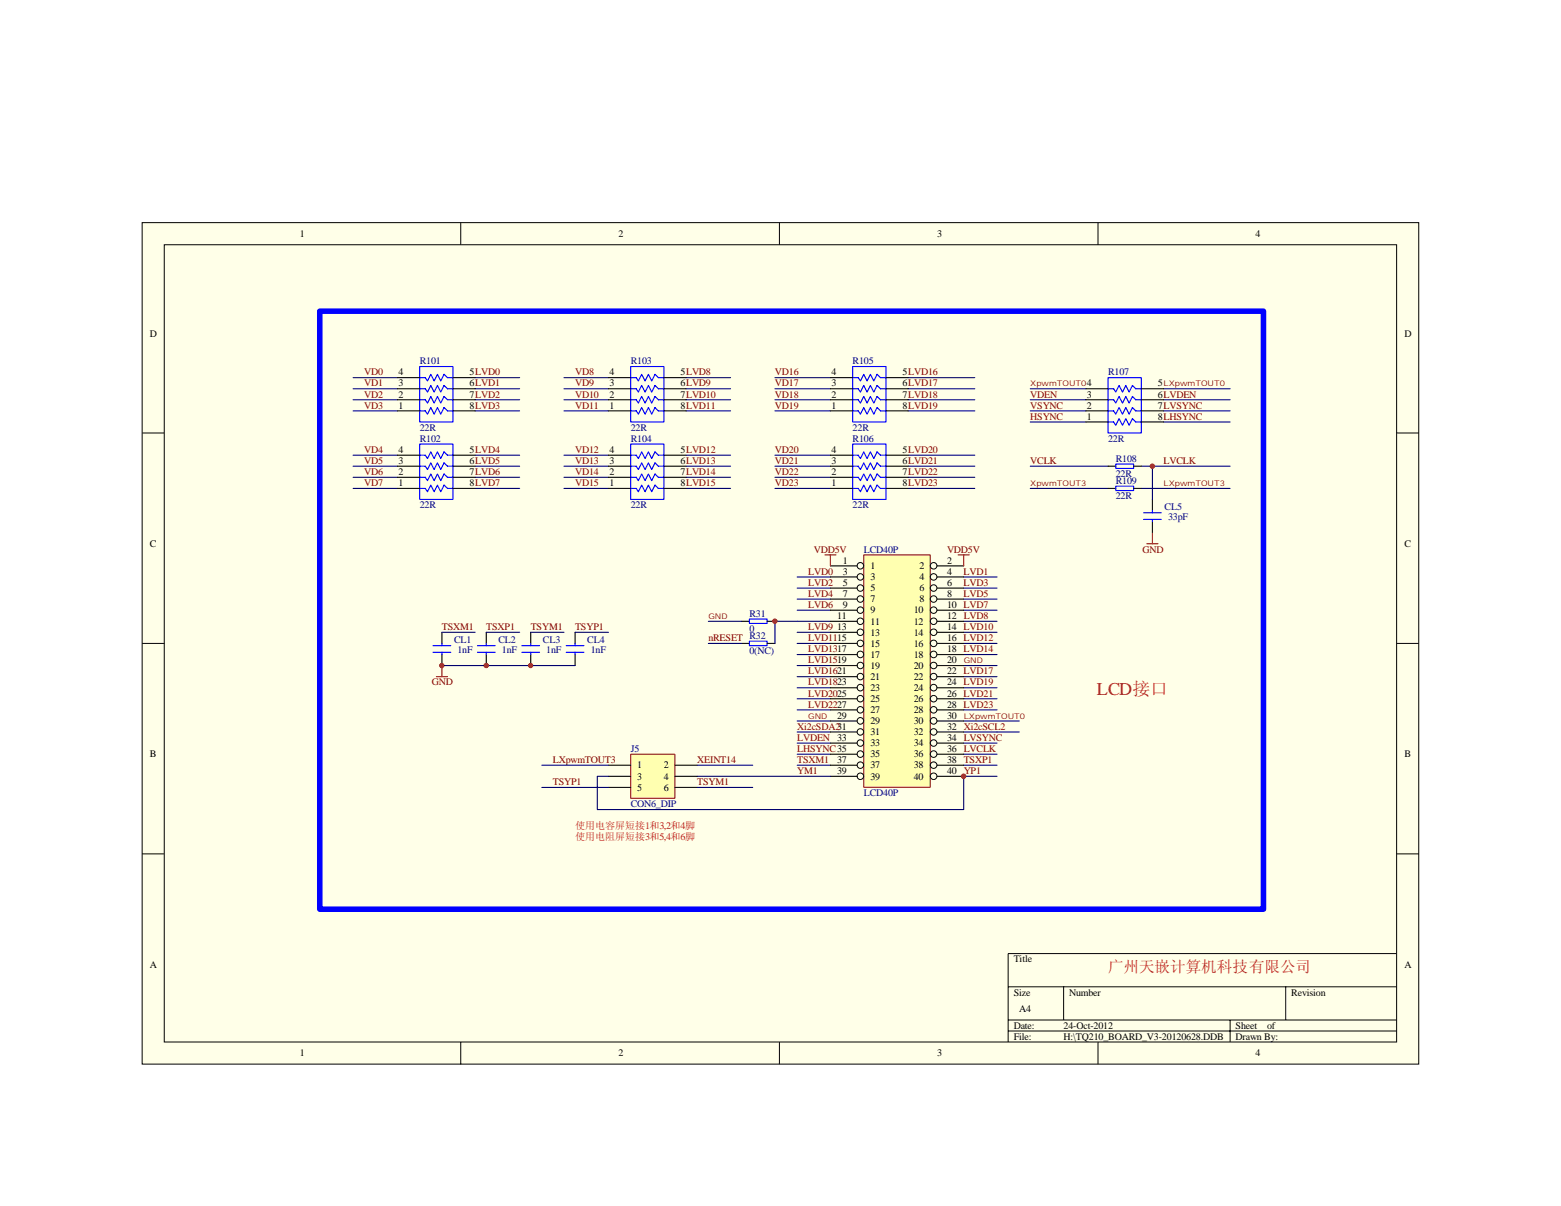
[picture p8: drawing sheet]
<svg xmlns="http://www.w3.org/2000/svg" width="279mm" height="216mm" viewBox="0 0 279 216" stroke-linecap="round" stroke-linejoin="round" font-family="sans-serif">
<path d="M25.4 39.9h228.5v150.6h-228.5z" fill="#ffffe8"/>
<g fill="none" stroke="#000" stroke-width=".18">
<path d="M25.4 39.9h228.5v150.6h-228.5zM82.5 39.9v3.9M139.5 39.9v3.9M196.5 39.9v3.9M29.4 43.8h220.6v142.7h-220.6zM25.4 77.5h4M250 77.5h4M25.4 115.2h4M250 115.2h4M25.4 152.9h4M250 152.9h4M180.4 176.7h69.6"/>
<path d="M190.4 176.7v5.9M230.1 176.7v5.9M250 170.7h-69.6v15.9M82.5 186.6v3.9M139.5 186.6v3.9M180.4 182.6h69.6M180.4 184.6h69.6M196.5 186.6v3.9M220.2 182.6v4"/>
</g>
<g fill="none" stroke="#000080" stroke-width=".2">
<path d="M142.7 103.3h5.9M142.7 105.3h5.9M142.7 107.3h5.9M142.7 109.2h5.9M142.7 111.2h5.9M142.7 113.2h5.9M142.7 115.2h5.9M142.7 117.2h5.9M142.7 119.1h5.9M172.5 103.3h6M172.5 105.3h6M172.5 107.3h6"/>
<path d="M172.5 109.2h6M172.5 111.2h6M172.5 113.2h6M172.5 115.2h6M172.5 117.2h6M172.5 119.1h6M142.7 121.1h5.9M142.7 123.1h5.9M142.7 125.1h5.9M142.7 127.1h5.9M142.7 129.1h5.9M142.7 131h5.9"/>
<path d="M142.7 133h5.9M142.7 135h5.9M142.7 137h5.9M172.5 121.1h6M172.5 123.1h6M172.5 125.1h6M172.5 127.1h6M172.5 129.1h9.9M172.5 131h6M172.5 133h6M172.5 135h6M172.5 137h6"/>
</g>
<path d="M154.6 99.4h11.9v41.5h-11.9z" fill="#ffffb0"/>
<path d="M154.6 99.3h11.9v41.6h-11.9z" fill="none" stroke="#800000" stroke-width=".18"/>
<g fill="none" stroke="#000" stroke-width=".18">
<circle cx="154" cy="117.2" r=".59"/>
<circle cx="154" cy="111.2" r=".58"/>
<circle cx="154" cy="103.3" r=".58"/>
<circle cx="154" cy="107.2" r=".58"/>
<circle cx="154" cy="115.2" r=".58"/>
<circle cx="154" cy="105.3" r=".58"/>
<circle cx="154" cy="119.1" r=".58"/>
<circle cx="154" cy="101.3" r=".58"/>
<circle cx="154" cy="109.2" r=".58"/>
<circle cx="154" cy="113.2" r=".58"/>
<circle cx="167.1" cy="117.2" r=".59"/>
<circle cx="167.1" cy="103.3" r=".59"/>
<circle cx="167.1" cy="111.2" r=".59"/>
<circle cx="167.1" cy="115.2" r=".59"/>
<circle cx="167.1" cy="107.2" r=".59"/>
<circle cx="167.1" cy="113.2" r=".59"/>
<circle cx="167.1" cy="109.2" r=".59"/>
<circle cx="167.1" cy="101.3" r=".59"/>
<circle cx="167.1" cy="105.3" r=".59"/>
<circle cx="167.1" cy="119.1" r=".59"/>
<circle cx="154" cy="123.1" r=".59"/>
<circle cx="154" cy="129" r=".59"/>
<circle cx="154" cy="135" r=".59"/>
<circle cx="154" cy="137" r=".58"/>
<circle cx="154" cy="139" r=".58"/>
<circle cx="154" cy="121.1" r=".58"/>
<circle cx="154" cy="127.1" r=".58"/>
<circle cx="154" cy="125.1" r=".58"/>
<circle cx="154" cy="131" r=".58"/>
<circle cx="154" cy="133" r=".58"/>
<circle cx="167.1" cy="123.1" r=".59"/>
<circle cx="167.1" cy="129.1" r=".59"/>
<circle cx="167.1" cy="135" r=".59"/>
<circle cx="167.1" cy="137" r=".59"/>
<circle cx="167.1" cy="131" r=".59"/>
<circle cx="167.1" cy="139" r=".59"/>
<circle cx="167.1" cy="125.1" r=".59"/>
<circle cx="167.1" cy="121.1" r=".59"/>
<circle cx="167.1" cy="127.1" r=".59"/>
<circle cx="167.1" cy="133" r=".59"/>
</g>
<g fill="none" stroke="#000" stroke-width=".2">
<path d="M132.7 111.2h1.4M132.7 115.2h1.4M137.3 111.2h1.4M137.3 115.2h1.4M148.6 101.3h4.8M148.6 103.3h4.8M148.6 105.3h4.8M148.6 107.3h4.8M148.6 109.2h4.8M148.6 111.2h4.8M148.6 113.2h4.8M148.6 115.2h4.8"/>
<path d="M148.6 117.2h4.8M148.6 119.1h4.8M167.7 101.3h4.8M167.7 103.3h4.8M167.7 105.3h4.8M167.7 107.3h4.8M167.7 109.2h4.8M167.7 111.2h4.8M167.7 113.2h4.8M167.7 115.2h4.8M167.7 117.2h4.8M167.7 119.1h4.8"/>
<path d="M148.6 121.1h4.8M148.6 123.1h4.8M148.6 125.1h4.8M148.6 127.1h4.8M148.6 129.1h4.8M148.6 131h4.8M148.6 133h4.8M148.6 135h4.8M148.6 137h4.8M148.6 139h4.8M167.7 121.1h4.8M167.7 123.1h4.8"/>
<path d="M167.7 125.1h4.8M167.7 127.1h4.8M167.7 129.1h4.8M167.7 131h4.8M167.7 133h4.8M167.7 135h4.8M167.7 137h4.8M167.7 139h4.8"/>
</g>
<path d="M134.1 110.8h3.2v.8h-3.2zM134.1 114.8h3.2v.8h-3.2z" fill="none" stroke="#00f" stroke-width=".2"/>
<g fill="none" stroke="#000080" stroke-width=".2">
<path d="M63.2 67.6h7.9M63.2 69.6h7.9M63.2 71.6h7.9M63.2 73.6h7.9M85 67.6h8M85 69.6h8M85 71.6h8M85 73.6h8M100.9 67.6h8M100.9 69.6h8M100.9 71.6h8M100.9 73.6h8"/>
<path d="M122.8 67.6h8M122.8 69.6h8M122.8 71.6h8M122.8 73.6h8M138.7 67.6h9.9M138.7 69.6h9.9M138.7 71.6h9.9M138.7 73.6h9.9M162.6 67.6h11.9M162.6 69.6h11.9M162.6 71.6h11.9M162.6 73.6h11.9"/>
<path d="M184.4 69.6h10M184.4 71.6h10M184.4 73.6h10M184.4 75.5h10M208.3 69.6h11.9M208.3 71.6h11.9M208.3 73.6h11.9M208.3 75.5h11.9M63.2 81.5h7.9M63.2 83.5h7.9M63.2 85.4h7.9M63.2 87.4h7.9"/>
<path d="M85 81.5h8M85 83.5h8M85 85.4h8M85 87.4h8M100.9 81.5h8M100.9 83.5h8M100.9 85.4h8M100.9 87.4h8M122.8 81.5h8M122.8 83.5h8M122.8 85.4h8M122.8 87.4h8"/>
<path d="M138.7 81.5h9.9M138.7 83.5h9.9M138.7 85.4h9.9M138.7 87.4h9.9M162.6 81.5h11.9M162.6 83.5h11.9M162.6 85.4h11.9M162.6 87.4h11.9M184.4 83.5h13.9M184.4 87.4h13.9M204.3 83.5h15.9M204.3 87.4h15.9"/>
<path d="M126.8 111.2h5.9M126.8 115.2h5.9M142.7 111.2h-4v4M124.8 139h23.8M172.5 139h6M178.5 131h3.9"/>
</g>
<path d="M147.7 99.3h1.9M148.6 99.3v2M171.5 99.3h2M172.5 99.3v2" fill="none" stroke="#800000" stroke-width=".2"/>
<path d="M112.9 135h7.9v7.9h-7.9z" fill="#ffffb0"/>
<path d="M112.9 135h7.9v7.9h-7.9z" fill="none" stroke="#800000" stroke-width=".18"/>
<g fill="none" stroke="#000" stroke-width=".2">
<path d="M71.1 73.6h4M71.1 71.6h4M71.1 69.6h4M71.1 67.6h4M81.1 73.6h3.9M81.1 71.6h3.9M81.1 69.6h3.9M81.1 67.6h3.9M108.9 73.6h4M108.9 71.6h4M108.9 69.6h4M108.9 67.6h4"/>
<path d="M118.8 73.6h4M118.8 71.6h4M118.8 69.6h4M118.8 67.6h4M148.6 73.6h4M148.6 71.6h4M148.6 69.6h4M148.6 67.6h4M158.6 73.6h4M158.6 71.6h4M158.6 69.6h4M158.6 67.6h4"/>
<path d="M194.4 73.6h3.9M194.4 71.6h3.9M194.4 69.6h3.9M194.4 75.5h3.9M204.3 73.6h4M204.3 71.6h4M204.3 69.6h4M204.3 75.5h4M71.1 87.4h4M71.1 85.4h4M71.1 83.5h4M71.1 81.5h4"/>
<path d="M81.1 87.4h3.9M81.1 85.4h3.9M81.1 83.5h3.9M81.1 81.5h3.9M108.9 87.4h4M108.9 85.4h4M108.9 83.5h4M108.9 81.5h4M118.8 87.4h4M118.8 85.4h4M118.8 83.5h4M118.8 81.5h4"/>
<path d="M148.6 87.4h4M148.6 85.4h4M148.6 83.5h4M148.6 81.5h4M158.6 87.4h4M158.6 85.4h4M158.6 83.5h4M158.6 81.5h4M198.3 87.4h1.4M198.3 83.5h1.4M202.9 87.4h1.4M202.9 83.5h1.4"/>
<path d="M206.3 89.4v2M206.3 93.4v2M79.1 113.2v2M79.1 117.2v1.9M87 113.2v2M87 117.2v1.9M95 113.2v2M95 117.2v1.9M102.9 113.2v2M102.9 117.2v1.9M108.9 137h4M108.9 139h4"/>
<path d="M120.8 137h4M120.8 139h4M108.9 141h4M120.8 141h4"/>
</g>
<path d="M206.3 83.5v5.9M79.1 113.2h5.9M79.1 119.1h23.8M87 113.2h6M95 113.2h5.9M102.9 113.2h6M97 137h11.9M108.9 139h-2v5.9h65.6v-5.9M124.8 137h9.9M97 141h11.9M124.8 141h9.9" fill="none" stroke="#000080" stroke-width=".2"/>
<g fill="none" stroke="#00f" stroke-width=".2">
<path d="M75.1 65.6h6v9.9h-6zM75.1 79.5h6v9.9h-6zM75.1 73.6h1l.4 .5 .6-1.1 .6 1.1 .6-1.1 .6 1.1 .6-1.1 .6 .6h1M75.1 71.6h1l.4 .6 .6-1.2 .6 1.2 .6-1.2 .6 1.2 .6-1.2 .6 .6h1M75.1 69.6h1l.4 .6 .6-1.2 .6 1.2 .6-1.2 .6 1.2 .6-1.2 .6 .6h1M75.1 67.6h1l.4 .6 .6-1.2 .6 1.2 .6-1.2 .6 1.2 .6-1.2 .6 .6h1M112.9 65.6h5.9v9.9h-5.9zM112.9 79.5h5.9v9.9h-5.9zM112.9 73.6h1l.4 .5 .6-1.1 .6 1.1 .6-1.1 .5 1.1 .6-1.1 .6 .6h1M112.9 71.6h1l.4 .6 .6-1.2 .6 1.2 .6-1.2 .5 1.2 .6-1.2 .6 .6h1M112.9 69.6h1l.4 .6 .6-1.2 .6 1.2 .6-1.2 .5 1.2 .6-1.2 .6 .6h1M112.9 67.6h1l.4 .6 .6-1.2 .6 1.2 .6-1.2 .5 1.2 .6-1.2 .6 .6h1"/>
<path d="M152.6 65.6h6v9.9h-6zM152.6 79.5h6v9.9h-6zM152.6 73.6h1l.4 .5 .6-1.1 .6 1.1 .6-1.1 .6 1.1 .6-1.1 .6 .6h1M152.6 71.6h1l.4 .6 .6-1.2 .6 1.2 .6-1.2 .6 1.2 .6-1.2 .6 .6h1M152.6 69.6h1l.4 .6 .6-1.2 .6 1.2 .6-1.2 .6 1.2 .6-1.2 .6 .6h1M152.6 67.6h1l.4 .6 .6-1.2 .6 1.2 .6-1.2 .6 1.2 .6-1.2 .6 .6h1M198.3 67.6h6v9.9h-6zM198.3 75.5h1l.4 .6 .6-1.1 .6 1.1 .6-1.1 .6 1.1 .6-1.1 .6 .5h1M198.3 73.6h1l.4 .5 .6-1.1 .6 1.1 .6-1.1 .6 1.1 .6-1.1 .6 .6h1M198.3 71.6h1l.4 .6 .6-1.2 .6 1.2 .6-1.2 .6 1.2 .6-1.2 .6 .6h1M198.3 69.6h1l.4 .6 .6-1.2 .6 1.2 .6-1.2 .6 1.2 .6-1.2 .6 .6h1M75.1 87.4h1l.4 .6 .6-1.2 .6 1.2 .6-1.2 .6 1.2 .6-1.2 .6 .6h1"/>
<path d="M75.1 85.4h1l.4 .6 .6-1.1 .6 1.1 .6-1.1 .6 1.1 .6-1.1 .6 .5h1M75.1 83.5h1l.4 .6 .6-1.2 .6 1.2 .6-1.2 .6 1.2 .6-1.2 .6 .6h1M75.1 81.5h1l.4 .6 .6-1.2 .6 1.2 .6-1.2 .6 1.2 .6-1.2 .6 .6h1M112.9 87.4h1l.4 .6 .6-1.2 .6 1.2 .6-1.2 .5 1.2 .6-1.2 .6 .6h1M112.9 85.4h1l.4 .6 .6-1.1 .6 1.1 .6-1.1 .5 1.1 .6-1.1 .6 .5h1M112.9 83.5h1l.4 .6 .6-1.2 .6 1.2 .6-1.2 .5 1.2 .6-1.2 .6 .6h1M112.9 81.5h1l.4 .6 .6-1.2 .6 1.2 .6-1.2 .5 1.2 .6-1.2 .6 .6h1M152.6 87.4h1l.4 .6 .6-1.2 .6 1.2 .6-1.2 .6 1.2 .6-1.2 .6 .6h1M152.6 85.4h1l.4 .6 .6-1.1 .6 1.1 .6-1.1 .6 1.1 .6-1.1 .6 .5h1M152.6 83.5h1l.4 .6 .6-1.2 .6 1.2 .6-1.2 .6 1.2 .6-1.2 .6 .6h1M152.6 81.5h1l.4 .6 .6-1.2 .6 1.2 .6-1.2 .6 1.2 .6-1.2 .6 .6h1M199.7 83.1h3.2v.8h-3.2z"/>
<path d="M199.7 87h3.2v.8h-3.2zM204.7 93h3.2M204.7 91.8h3.2M206.3 91.4v.4M206.3 93v.4M77.5 116.8h3.2M77.5 115.6h3.2M79.1 115.2v.4M79.1 116.8v.4M85.4 116.8h3.2M85.4 115.6h3.2M87 115.2v.4"/>
<path d="M87 116.8v.4M93.4 116.8h3.2M93.4 115.6h3.2M95 115.2v.4M95 116.8v.4M101.3 116.8h3.2M101.3 115.6h3.2M102.9 115.2v.4M102.9 116.8v.4"/>
</g>
<path d="M205.3 97.3h2M206.3 95.4v1.9M79.1 119.1v2M78.1 121.1h2" fill="none" stroke="#800000" stroke-width=".2"/>
<g fill="#800000" stroke="#800000" stroke-width=".18">
<circle cx="206.3" cy="83.5" r=".39"/>
<circle cx="172.5" cy="139" r=".39"/>
<circle cx="138.7" cy="111.2" r=".39"/>
<circle cx="79.1" cy="119.1" r=".38"/>
<circle cx="87" cy="119.1" r=".39"/>
<circle cx="95" cy="119.1" r=".38"/>
</g>
<path d="M57.2 55.7h168.9v107.1h-168.9z" fill="none" stroke="#00f" stroke-width=".99"/>
<text font-size="3.2" fill="#f00" x="196.3" y="124.4">LCD接口</text>
<text font-size="2.8" fill="#f00" x="198.3" y="174">广州天嵌计算机科技有限公司</text>
<g font-size="1.8">
<text x="53.7" y="42.4">1</text>
<text x="110.7" y="42.4">2</text>
<text x="167.7" y="42.4">3</text>
<text x="224.7" y="42.4">4</text>
<text x="26.8" y="60.3">D</text>
<text x="251.4" y="60.3">D</text>
<text x="71.3" y="71.2">2</text>
<text x="71.3" y="69.2">3</text>
<text x="71.3" y="67.2">4</text>
<text x="84.1" y="67.2">5LVD0</text>
<text x="84.1" y="69.2">6LVD1</text>
<text x="84.1" y="71.2">7LVD2</text>
<text x="109.1" y="71.2">2</text>
<text x="109.1" y="69.2">3</text>
<text x="109.1" y="67.2">4</text>
<text x="121.8" y="67.2">5LVD8</text>
<text x="121.8" y="69.2">6LVD9</text>
<text x="121.8" y="71.2">7LVD10</text>
<text x="148.8" y="71.2">2</text>
<text x="148.8" y="69.2">3</text>
<text x="148.8" y="67.2">4</text>
<text x="161.6" y="67.2">5LVD16</text>
<text x="161.6" y="69.2">6LVD17</text>
<text x="161.6" y="71.2">7LVD18</text>
<text x="194.5" y="71.2">3</text>
<text x="194.5" y="69.2">4</text>
<text x="207.3" y="69.2">5</text>
<text x="207.3" y="71.2">6LVDEN</text>
<text x="71.3" y="73.1">1</text>
<text x="84.1" y="73.1">8LVD3</text>
<text x="109.1" y="73.1">1</text>
<text x="121.8" y="73.1">8LVD11</text>
<text x="148.8" y="73.1">1</text>
<text x="161.6" y="73.1">8LVD19</text>
<text x="194.5" y="75.1">1</text>
<text x="194.5" y="73.1">2</text>
<text x="207.3" y="73.1">7LVSYNC</text>
<text x="207.3" y="75.1">8LHSYNC</text>
<text x="71.3" y="83.1">3</text>
<text x="71.3" y="81.1">4</text>
<text x="84.1" y="81.1">5LVD4</text>
<text x="84.1" y="83.1">6LVD5</text>
<text x="109.1" y="83.1">3</text>
<text x="109.1" y="81.1">4</text>
<text x="121.8" y="81.1">5LVD12</text>
<text x="121.8" y="83.1">6LVD13</text>
<text x="148.8" y="83.1">3</text>
<text x="148.8" y="81.1">4</text>
<text x="161.6" y="81.1">5LVD20</text>
<text x="161.6" y="83.1">6LVD21</text>
<text x="71.3" y="87">1</text>
<text x="71.3" y="85">2</text>
<text x="84.1" y="85">7LVD6</text>
<text x="84.1" y="87">8LVD7</text>
<text x="109.1" y="87">1</text>
<text x="109.1" y="85">2</text>
<text x="121.8" y="85">7LVD14</text>
<text x="121.8" y="87">8LVD15</text>
<text x="148.8" y="87">1</text>
<text x="148.8" y="85">2</text>
<text x="161.6" y="85">7LVD22</text>
<text x="161.6" y="87">8LVD23</text>
<text x="26.8" y="97.9">C</text>
<text x="150.8" y="100.9">1</text>
<text x="155.8" y="101.9">1</text>
<text x="164.5" y="101.9">2</text>
<text x="169.5" y="100.9">2</text>
<text x="251.4" y="97.9">C</text>
<text x="150.8" y="102.9">3</text>
<text x="150.8" y="104.9">5</text>
<text x="150.8" y="106.8">7</text>
<text x="155.8" y="103.9">3</text>
<text x="155.8" y="105.9">5</text>
<text x="155.8" y="107.8">7</text>
<text x="164.5" y="103.9">4</text>
<text x="164.5" y="105.9">6</text>
<text x="164.5" y="107.8">8</text>
<text x="169.5" y="102.9">4</text>
<text x="169.5" y="104.9">6</text>
<text x="169.5" y="106.8">8</text>
<text x="149.8" y="110.8">11</text>
<text x="149.8" y="112.8">13</text>
<text x="150.8" y="108.8">9</text>
<text x="155.8" y="109.8">9</text>
<text x="155.8" y="111.8">11</text>
<text x="155.8" y="113.8">13</text>
<text x="163.6" y="109.8">10</text>
<text x="163.6" y="111.8">12</text>
<text x="163.6" y="113.8">14</text>
<text x="169.5" y="108.8">10 LVD7</text>
<text x="169.5" y="110.8">12 LVD8</text>
<text x="169.5" y="112.8">14 LVD10</text>
<text x="155.8" y="115.8">15</text>
<text x="155.8" y="117.8">17</text>
<text x="155.8" y="119.7">19</text>
<text x="163.6" y="115.8">16</text>
<text x="163.6" y="117.8">18</text>
<text x="163.6" y="119.7">20</text>
<text x="169.5" y="114.8">16 LVD12</text>
<text x="169.5" y="116.8">18 LVD14</text>
<text x="169.5" y="118.7">20</text>
<text x="155.8" y="121.7">21</text>
<text x="155.8" y="123.7">23</text>
<text x="155.8" y="125.7">25</text>
<text x="163.6" y="121.7">22</text>
<text x="163.6" y="123.7">24</text>
<text x="163.6" y="125.7">26</text>
<text x="169.5" y="120.7">22 LVD17</text>
<text x="169.5" y="122.7">24 LVD19</text>
<text x="169.5" y="124.7">26 LVD21</text>
<text x="149.8" y="128.7">29</text>
<text x="155.8" y="127.7">27</text>
<text x="155.8" y="129.6">29</text>
<text x="155.8" y="131.6">31</text>
<text x="163.6" y="127.7">28</text>
<text x="163.6" y="129.6">30</text>
<text x="163.6" y="131.6">32</text>
<text x="169.5" y="126.7">28 LVD23</text>
<text x="169.5" y="128.7">30</text>
<text x="169.5" y="130.6">32 Xi2cSCL2</text>
<text x="26.8" y="135.6">B</text>
<text x="114.1" y="137.6">1</text>
<text x="118.8" y="137.6">2</text>
<text x="149.8" y="136.6">37</text>
<text x="155.8" y="133.6">33</text>
<text x="155.8" y="135.6">35</text>
<text x="155.8" y="137.6">37</text>
<text x="163.6" y="133.6">34</text>
<text x="163.6" y="135.6">36</text>
<text x="163.6" y="137.6">38</text>
<text x="169.5" y="132.6">34 LVSYNC</text>
<text x="169.5" y="134.6">36 LVCLK</text>
<text x="169.5" y="136.6">38 TSXP1</text>
<text x="251.4" y="135.6">B</text>
<text x="114.1" y="139.6">3</text>
<text x="114.1" y="141.5">5</text>
<text x="118.8" y="139.6">4</text>
<text x="118.8" y="141.5">6</text>
<text x="149.8" y="138.6">39</text>
<text x="155.8" y="139.6">39</text>
<text x="163.6" y="139.6">40</text>
<text x="169.5" y="138.6">40 YP1</text>
<text x="26.8" y="173.2">A</text>
<text x="181.4" y="172.3">Title</text>
<text x="251.4" y="173.2">A</text>
<text x="181.4" y="178.2">Size</text>
<text x="191.4" y="178.2">Number</text>
<text x="231.1" y="178.2">Revision</text>
<text x="181.4" y="184.2">Date:</text>
<text x="182.4" y="181.2">A4</text>
<text x="190.4" y="184.2">24-Oct-2012</text>
<text x="221.2" y="184.2">Sheet</text>
<text x="226.8" y="184.2">of</text>
<text x="53.7" y="189.1">1</text>
<text x="110.7" y="189.1">2</text>
<text x="167.7" y="189.1">3</text>
<text x="181.4" y="186.1">File:</text>
<text x="190.4" y="186.1">H:\TQ210_BOARD_V3-20120628.DDB</text>
<text x="221.2" y="186.1">Drawn By:</text>
<text x="224.7" y="189.1">4</text>
</g>
<g font-size="1.8" fill="#000080">
<text x="75.1" y="65.2">R101</text>
<text x="112.9" y="65.2">R103</text>
<text x="152.6" y="65.2">R105</text>
<text x="198.3" y="67.2">R107</text>
<text x="75.1" y="77.1">22R</text>
<text x="112.9" y="77.1">22R</text>
<text x="152.6" y="77.1">22R</text>
<text x="75.1" y="79.1">R102</text>
<text x="112.9" y="79.1">R104</text>
<text x="152.6" y="79.1">R106</text>
<text x="198.3" y="79.1">22R</text>
<text x="199.7" y="82.7">R108</text>
<text x="199.7" y="85.4">22R</text>
<text x="199.7" y="86.6">R109</text>
<text x="199.7" y="89.4">22R</text>
<text x="75.1" y="91">22R</text>
<text x="112.9" y="91">22R</text>
<text x="152.6" y="91">22R</text>
<text x="208.4" y="91.4">CL5</text>
<text x="209.1" y="93.2">33pF</text>
<text x="154.6" y="98.9">LCD40P</text>
<text x="134.1" y="110.4">R31</text>
<text x="134.1" y="113.2">0</text>
<text x="81.3" y="115.2">CL1</text>
<text x="81.9" y="116.9">1nF</text>
<text x="89.2" y="115.2">CL2</text>
<text x="89.8" y="116.9">1nF</text>
<text x="97.2" y="115.2">CL3</text>
<text x="97.8" y="116.9">1nF</text>
<text x="105.1" y="115.2">CL4</text>
<text x="105.7" y="116.9">1nF</text>
<text x="134.1" y="117.2">0(NC)</text>
<text x="112.9" y="134.6">J5</text>
<text x="154.6" y="142.5">LCD40P</text>
<text x="112.9" y="144.5">CON6_DIP</text>
</g>
<g font-size="1.8" fill="#800000">
<text x="65.2" y="67.2">VD0</text>
<text x="65.2" y="69.2">VD1</text>
<text x="65.2" y="71.2">VD2</text>
<text x="102.9" y="67.2">VD8</text>
<text x="102.9" y="69.2">VD9</text>
<text x="102.9" y="71.2">VD10</text>
<text x="138.7" y="67.2">VD16</text>
<text x="138.7" y="69.2">VD17</text>
<text x="138.7" y="71.2">VD18</text>
<text x="184.4" y="71.2">VDEN</text>
<text x="65.2" y="73.1">VD3</text>
<text x="102.9" y="73.1">VD11</text>
<text x="138.7" y="73.1">VD19</text>
<text x="184.4" y="75.1">HSYNC</text>
<text x="184.4" y="73.1">VSYNC</text>
<text x="65.2" y="81.1">VD4</text>
<text x="65.2" y="83.1">VD5</text>
<text x="102.9" y="81.1">VD12</text>
<text x="102.9" y="83.1">VD13</text>
<text x="138.7" y="81.1">VD20</text>
<text x="138.7" y="83.1">VD21</text>
<text x="184.4" y="83.1">VCLK</text>
<text x="208.3" y="83.1">LVCLK</text>
<text x="65.2" y="85">VD6</text>
<text x="65.2" y="87">VD7</text>
<text x="102.9" y="85">VD14</text>
<text x="102.9" y="87">VD15</text>
<text x="138.7" y="85">VD22</text>
<text x="138.7" y="87">VD23</text>
<text x="145.7" y="98.9">VDD5V</text>
<text x="169.5" y="98.9">VDD5V</text>
<text x="204.5" y="98.9">GND</text>
<text x="144.7" y="102.9">LVD0</text>
<text x="144.7" y="104.9">LVD2</text>
<text x="144.7" y="106.8">LVD4</text>
<text x="172.5" y="102.9">LVD1</text>
<text x="172.5" y="104.9">LVD3</text>
<text x="172.5" y="106.8">LVD5</text>
<text x="79.1" y="112.8">TSXM1</text>
<text x="87" y="112.8">TSXP1</text>
<text x="95" y="112.8">TSYM1</text>
<text x="102.9" y="112.8">TSYP1</text>
<text x="144.7" y="108.8">LVD6</text>
<text x="144.7" y="112.8">LVD9</text>
<text x="126.8" y="114.8">nRESET R32</text>
<text x="144.7" y="114.8">LVD1115</text>
<text x="144.7" y="116.8">LVD1317</text>
<text x="144.7" y="118.7">LVD1519</text>
<text x="77.3" y="122.7">GND</text>
<text x="144.7" y="120.7">LVD1621</text>
<text x="144.7" y="122.7">LVD1823</text>
<text x="144.7" y="124.7">LVD2025</text>
<text x="142.7" y="130.6">Xi2cSDA231</text>
<text x="144.7" y="126.7">LVD2227</text>
<text x="99" y="136.6">LXpwmTOUT3</text>
<text x="124.8" y="136.6">XEINT14</text>
<text x="142.7" y="134.6">LHSYNC35</text>
<text x="142.7" y="132.6">LVDEN 33</text>
<text x="142.7" y="136.6">TSXM1</text>
<text x="99" y="140.5">TSYP1</text>
<text x="124.8" y="140.5">TSYM1</text>
<text x="142.7" y="138.6">YM1</text>
</g>
<g font-size="1.8" fill="#f00">
<text x="102.9" y="148.5">使用电容屏短接1和3,2和4脚</text>
<text x="102.9" y="150.5">使用电阻屏短接3和5,4和6脚</text>
</g>
<g font-size="1.4" fill="#800000">
<text x="184.4" y="69.2">XpwmTOUT0</text>
<text x="208.3" y="69.2">LXpwmTOUT0</text>
<text x="184.4" y="87">XpwmTOUT3</text>
<text x="208.3" y="87">LXpwmTOUT3</text>
<text x="126.8" y="110.8">GND</text>
<text x="172.5" y="118.7">GND</text>
<text x="144.7" y="128.6">GND</text>
<text x="172.5" y="128.6">LXpwmTOUT0</text>
</g>
</svg>
